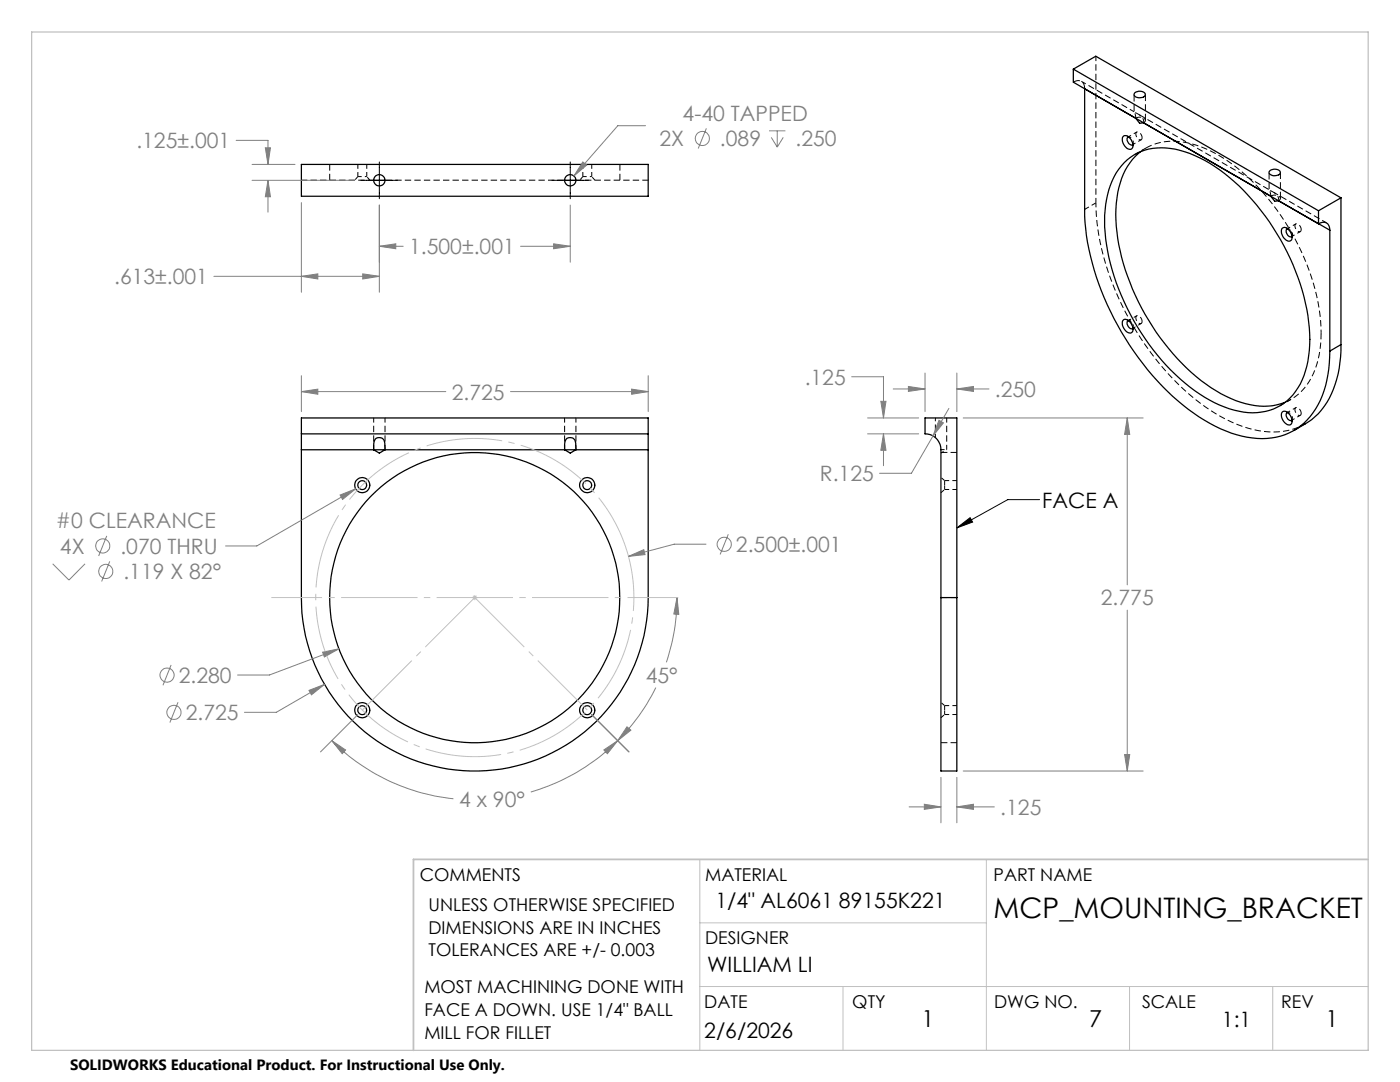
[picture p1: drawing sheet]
<svg xmlns="http://www.w3.org/2000/svg" width="279mm" height="216mm" viewBox="0 0 279 216" stroke-linecap="round" stroke-linejoin="round" font-family="sans-serif">
<g fill="none" stroke="#000" stroke-width=".2" stroke-dasharray="1.3 .6" stroke-dashoffset=".3" stroke-linecap="butt">
<path d="M218.7 11.2v29.3M226.4 22.3l-10.6-6.1M226.7 23.6l-.3-1.3a4.3 4.3 0 0 1 1.8 1.5l.1 .7M227.9 27.5a.97 .97 0 0 0-1.1-1.1 1.09 1.09 0 0 0 .9 1.5l.2-.4M228.7 29.5l-2.2 1.3M253.6 39.1l-.3-1.2a4.3 4.3 0 0 1 1.8 1.5l.1 .6M216.5 41.8l2.2-1.3M259.7 45.8a.97 .97 0 0 0-1.2-1.1 1.09 1.09 0 0 0 1 1.5l.2-.4M264.7 44.5l-10.5-6.1M227.9 64.1a.97 .97 0 0 0-1.1-1 1.09 1.09 0 0 0 .9 1.5l.2-.5M74.6 83.4v6.3M76.8 89.7v-6.3"/>
<path d="M112.7 83.4v6.3M114.9 89.7v-6.3M188.9 89.7v-6.3M255.4 81l2.3-1.3M259.7 82.5a.97 .97 0 0 0-1.2-1.1 1.09 1.09 0 0 0 1 1.5l.2-.4"/>
</g>
<g fill="none" stroke="#000" stroke-width=".25">
<path d="M214.2 13.8l48.9 28.3M214.2 13.8l4.5-2.6 48.9 28.3M214.2 13.8v2.6l48.9 28.3M226.4 18.6a1.49 1.49 0 0 1 2.2 .1 .99 .99 0 0 1-1.4 .8l-.7-.3a.41 .41 0 0 1-.1-.6zM60.1 32.8h69.3v6.4h-69.3zM74.6 36h2.2M112.7 36h2.2M224.1 27.3l.2-.2a1.53 1.53 0 0 1 1.7 1.4l.1 .3a.78 .78 0 0 1-.4 1 .78 .78 0 0 1-1.1-.4 1.84 1.84 0 0 1-.5-2.1zM224.4 32.5a10.9 10.9 0 0 1 11.1-2.5 31.4 31.4 0 0 1 15.4 11 45.5 45.5 0 0 1 10.5 25.6 17.8 17.8 0 0 1-3.3 12.2 10.9 10.9 0 0 1-11.8 3 31.6 31.6 0 0 1-15.3-11 46.2 46.2 0 0 1-10.5-25.5 18.7 18.7 0 0 1 2.8-11.5zM225.2 27.3a.89 .89 0 0 0-.2 .9 .89 .89 0 0 0 .6 .7l.5-.1M227.6 30.3a13.3 13.3 0 0 0-4.7 9.2 36 36 0 0 0 3.7 19.4 45.5 45.5 0 0 0 15.1 18.5 18.8 18.8 0 0 0 12.3 3.6l2.5-.7M228.2 24.5l-.8 .1-.7-1-10.2-5.9v24.1a50.4 50.4 0 0 0 8.1 25.8 47.3 47.3 0 0 0 17.9 17.5 17.9 17.9 0 0 0 13.9 1.6 13.7 13.7 0 0 0 8.1-9.7l.7-3.3 .2-3.6"/>
<path d="M253.4 34.1a1.48 1.48 0 0 1 2.1 .2v.1a1.34 1.34 0 0 1-2.2 .1zM253.6 39.1l.8 1h.8l10.2 5.8M267.6 39.5v29.3M267.6 39.5l-4.5 2.6M255.9 45.6a1.1 1.1 0 0 1 1.6 .6 1.36 1.36 0 0 1 0 1.9 1.67 1.67 0 0 1-1.7-1.5zM257 45.6a.85 .85 0 0 0 .2 1.5l.4 .2 .2-.2M263.1 44.7a1.37 1.37 0 0 1 1.6-.2 1.37 1.37 0 0 1 .7 1.4M263.1 42.1v2.6M265.4 45.9v24.2M224.1 63.9a1.1 1.1 0 0 1 1.6 .7 1.36 1.36 0 0 1 0 1.8 1.87 1.87 0 0 1-1.6-2.5zM225.2 64a.78 .78 0 0 0 .1 1.3l.3 .3 .5-.1M267.6 68.8a19.9 19.9 0 0 1-4.5 13.7l-.7 .6a20.5 20.5 0 0 1-4.2 2.8"/>
<path d="M267.6 68.8l-2.2 1.3M60.1 86.6v3.1M60.1 89.7v29.5a34.6 34.6 0 0 0 34.7 34.7 34.6 34.6 0 0 0 34.6-34.7v-29.5M60.1 89.7h14.5M60.1 86.6h69.3M60.1 86.6v-3.2h69.3v3.2M74.6 89.7v-1a1.16 1.16 0 0 1 1.2-1.4 1.16 1.16 0 0 1 1 1.6v.8M74.6 89.7h2.2M74.6 89.7l1.1 .7 1.1-.7M76.8 89.7h35.9M112.7 89.7v-1a1.16 1.16 0 0 1 1.2-1.4 1.16 1.16 0 0 1 1 1.6v.8M112.7 89.7h2.2"/>
<path d="M112.7 89.7l1.1 .7 1.1-.7M114.9 89.7h14.5M129.4 86.6v3.1M255.9 82.3l.1-.2a1.53 1.53 0 0 1 1.8 1.4v.2a.78 .78 0 0 1-.4 1.1 .78 .78 0 0 1-1-.5 1.84 1.84 0 0 1-.5-2zM257 82.3a.93 .93 0 0 0-.3 1 .93 .93 0 0 0 .9 .6l.2-.1M187.8 119.2v34.6h3.2v-34.6M187.8 119.2v-29.5a3.1 3.1 0 0 0-3.2-3.1v-3.2h6.4v35.8M187.8 119.2h3.2"/>
<circle cx="75.7" cy="36" r="1.13"/>
<circle cx="113.8" cy="36" r="1.13"/>
<circle cx="72.3" cy="96.8" r=".88"/>
<circle cx="72.3" cy="96.8" r="1.51"/>
<circle cx="117.2" cy="96.8" r=".89"/>
<circle cx="117.2" cy="96.8" r="1.51"/>
<circle cx="94.7" cy="119.3" r="29"/>
<circle cx="72.3" cy="141.7" r=".88"/>
<circle cx="72.3" cy="141.7" r="1.51"/>
<circle cx="117.2" cy="141.7" r=".89"/>
<circle cx="117.2" cy="141.7" r="1.51"/>
</g>
<g fill="none" stroke="#000" stroke-width=".2" stroke-dasharray="1.3 .6" stroke-linecap="butt">
<path d="M65.8 32.8v3.2M123.7 36v-3.2M225.5 27.4l-.6-.3M226.1 28.8l.1-.3M226.1 29.2l.1-.6M257.2 45.7l-.5-.3M257.9 47.1v-.3M257.9 47.5v-.6M225.5 64l-.6-.2M226.1 65.5l.1-.4M226.1 65.8l.1-.6M191 90.3h-3.2"/>
<path d="M256.5 80.3a12 12 0 0 0 6.8-9.5l.3-2.1 .1-2.3M257.2 82.3l-.5-.2M257.9 83.8v-.3M257.9 84.2v-.6M187.8 119.2h3.2M187.8 148.2h3.2"/>
</g>
<g fill="none" stroke="#000" stroke-width=".2" stroke-dasharray="1.3 .6" stroke-dashoffset=".4" stroke-linecap="butt">
<path d="M71.4 32.8v2.4M73.2 35.2v-2.4M116.3 32.8v2.4M118.1 35.2v-2.4M218.7 40.5a51.9 51.9 0 0 0 9.8 28.3 45.1 45.1 0 0 0 17.4 15.5 17.2 17.2 0 0 0 12.8 1.1l1.8-.8M188.5 96.8v-.9M188.5 97.7v-.9M188.5 97.7h2.5M191 95.9h-2.5M188.5 141.7v-.9M188.5 142.6v-.9M188.5 142.6h2.5"/>
<path d="M191 140.8h-2.5"/>
</g>
<path d="M226 28.9l1.8-1M226.9 26.3l-1.8 1M257.8 47.2l1.7-1M258.6 44.7l-1.7 1M226 65.6l1.8-1.1M226.9 63l-1.8 1M263.7 66.4a44.3 44.3 0 0 0-9.7-25.6 33.6 33.6 0 0 0-15.2-11.8 11.7 11.7 0 0 0-11.2 1.3M186.7 83.4v3.9M187.8 89.7h1.1M257.8 83.9l1.7-1M258.6 81.3l-1.7 1" fill="none" stroke="#000" stroke-width=".2" stroke-dasharray="1.3 .6" stroke-dashoffset=".6" stroke-linecap="butt"/>
<path d="M71.4 35.2l-.6 .8M73.8 36l-.6-.8M116.3 35.2l-.6 .8M118.7 36l-.6-.8M187.8 98.3l.7-.6M188.5 95.9l-.7-.6M187.8 143.2l.7-.6M188.5 140.8l-.7-.6" fill="none" stroke="#000" stroke-width=".2" stroke-dasharray="1.3 .6" stroke-dashoffset=".5" stroke-linecap="butt"/>
<path d="M187.8 90.4l1.1-.7" fill="none" stroke="#000" stroke-width=".2" stroke-dasharray="1.3 .6" stroke-dashoffset=".7" stroke-linecap="butt"/>
<path d="M74.6 36h-14.4M129.4 36h-14.5" fill="none" stroke="#000" stroke-width=".2" stroke-dasharray="1.3 .6" stroke-dashoffset=".1" stroke-linecap="butt"/>
<path d="M216.5 17.7a1.37 1.37 0 0 0-.7-1.5 1.37 1.37 0 0 0-1.6 .2M226.3 18.8v3.5M112.7 36h-35.9M228.6 24v-5.2M253.3 34.4v3.5M253.3 37.9l-26-15.1M255.5 39.6v-5.2" fill="none" stroke="#000" stroke-width=".2" stroke-dasharray="1.3 .6" stroke-dashoffset="-.1" stroke-linecap="butt"/>
<path d="M73.2 35.2h-1.8M118.1 35.2h-1.8" fill="none" stroke="#000" stroke-width=".2" stroke-dasharray="1.3 .6" stroke-dashoffset=".9" stroke-linecap="butt"/>
<path d="M228.3 24.5l.1-.1a.62 .62 0 0 0 .1-.8 .62 .62 0 0 0-.7-.2l-1.1 .2M255.2 40l.2-.1a.62 .62 0 0 0 0-.7 .62 .62 0 0 0-.7-.2l-1.1 .1" fill="none" stroke="#000" stroke-width=".2" stroke-dasharray="1.3 .6" stroke-dashoffset=".2" stroke-linecap="butt"/>
<path d="M226.2 28.5a1.18 1.18 0 0 0-.9-1.2M257.9 46.8a1.18 1.18 0 0 0-.9-1.2M226.2 65.1a1.18 1.18 0 0 0-.9-1.1M257.9 83.5a1.18 1.18 0 0 0-.9-1.2" fill="none" stroke="#000" stroke-width=".2" stroke-dasharray="1.3 .6" stroke-dashoffset=".8" stroke-linecap="butt"/>
<g fill="none" stroke="#808080" stroke-width=".2">
<path d="M47.1 28h6.4v4.8M50.3 36h20.5M50.3 32.8h8.6M53 29.5h1l-.5 3.3zM53.5 36l.5 3.3h-1zM53.5 36v6.3M116.3 32.3l.8 .6-2.6 2.2zM128.8 25.1h-5.5l-8.8 10M141 25.6l-1.7 4M153.5 26.1h3.2M153.9 27.4l1.2 2M155.1 26.1v3.3"/>
<path d="M156.3 27.4l-1.2 2M42.7 55.1h33M60.1 55.1l3.3-.5v1.1zM60.1 40.4v17.9M72.4 54.6l3.3 .5-3.3 .6zM75.7 49.1l3.3-.5v1zM75.7 40.9v17.4M75.7 49.1h4.8M103.9 49.1h9.9M110.5 48.6l3.3 .5-3.3 .5zM113.8 40.9v11.4M60.1 78.1l3.3-.5v1.1z"/>
<path d="M60.1 75v7.1M60.1 78.1h28.9M101.9 78.1h27.5M126 77.6l3.4 .5-3.4 .6zM129.4 75v7.1M170 75.2h6.3v8.2M178.3 77.6h6.3M181.3 77.1l3.3 .5-3.3 .5zM184.6 74.4v7.7M191 77.6l3.3-.5v1zM191 74.4v7.7M191 77.6h6.4"/>
<path d="M67.9 98.8l3.1-1.3-2.6 2.2zM71 97.5l-19.7 11.4h-6.3M173.1 83.4h10.2M173.1 86.6h10.2M175.8 80.1h1l-.5 3.3zM176.3 86.6l.5 3.3h-1zM176.3 86.6v6.3M187.4 83.9l.9 .5-2.1 2.6zM189.4 81.5l-7.5 12.9h-6.4M192.2 83.4h35.9M225 83.4l.5 3.3h-1.1zM225 83.4v33.3"/>
<path d="M10.5 112.5l3.3 3.2 3.2-3.2M21.3 106.9l-1.6 4M21.9 112l-1.6 4M125.4 111l3.1-1.3 .2 1zM135.1 119.2l.4 3.4-1-.1zM135.1 119.2a39.9 39.9 0 0 1-2.1 13M140.9 108.6h-6.4l-9.1 2.4M145.3 106.6l-1.6 4M34.1 132.7l-1.6 4M61.7 137.8l3.1-1.2-2.6 2zM64.4 130.1l3.2-.6-2.9 1.6zM64.8 136.6l-9.7 5.5h-6.3"/>
<path d="M67.6 129.5l-13.8 5.2h-6.4M130.9 137.2a39.3 39.3 0 0 1-7.6 10.6M225 121.7v32.1M35.5 140.1l-1.6 4.1M66.2 147.8l2.8 1.8-.7 .8zM66.2 147.8a39.9 39.9 0 0 0 24.3 11.6M71.4 142.6l-7.4 7.4M118.1 142.6l7.4 7.4M120.5 149.6l2.8-1.8-2.1 2.6zM123.3 147.8a40.4 40.4 0 0 1-17.4 10.2M125.1 145l.8 .7-2.6 2.1zM187.8 155.1v9.1"/>
<path d="M191 155.1v9.1M192.2 153.8h35.9M224.4 150.6h1.1l-.5 3.2zM181.4 161h6.4M184.5 160.5l3.3 .5-3.3 .5zM191 161l3.3-.5v1zM191 161h7.4"/>
<circle cx="140.2" cy="27.6" r="1.4"/>
<circle cx="20.5" cy="108.9" r="1.41"/>
<circle cx="21.1" cy="114" r="1.4"/>
<circle cx="144.5" cy="108.6" r="1.42"/>
<circle cx="33.3" cy="134.7" r="1.41"/>
<circle cx="34.7" cy="142.2" r="1.41"/>
</g>
<path d="M72 36h7.4M75.7 32.3v7.4M110.1 36h7.4M113.8 32.3v7.4M207.5 99.7h-6.4l-10.1 5.6M191 105.3l2.6-2 .5 .9z" fill="none" stroke="#000" stroke-width=".2"/>
<path d="M125.1 110a31.7 31.7 0 0 0-53.2-12.8 31.7 31.7 0 0 0 14.6 52.7 31.7 31.7 0 0 0 39.1-38.3l-.5-1.6" fill="none" stroke="#c0c0c0" stroke-width=".2" stroke-dasharray="15.2 1.3 1.3 1.3" stroke-dashoffset="3.1" stroke-linecap="butt"/>
<path d="M94.2 119.2h1M94.4 118.9l.7 .7M94.8 118.7v1.1M95.1 118.9l-.7 .7M139.7 171.5v38.1M196.8 171.5v38.1M139.7 196.8h133.3M139.7 184.1h57.1M168.2 196.8v12.8M225.4 196.8v12.8M254 196.8v12.8" fill="none" stroke="#c0c0c0" stroke-width=".2"/>
<path d="M135.4 119.2h-81.2" fill="none" stroke="#c0c0c0" stroke-width=".2" stroke-dasharray="15.2 1.3 1.3 1.3" stroke-dashoffset="5.1" stroke-linecap="butt"/>
<path d="M94.8 119.2l22.4 22.5M94.8 119.2l-22.5 22.5" fill="none" stroke="#c0c0c0" stroke-width=".2" stroke-dasharray="15.2 1.3 1.3 1.3" stroke-dashoffset="1.3" stroke-linecap="butt"/>
<path d="M6.3 6.4h266.7v203.2h-266.7z" fill="none" stroke="#c0c0c0" stroke-width=".25"/>
<path d="M273 171.5h-190.5v38.1" fill="none" stroke="#c0c0c0" stroke-width=".35"/>
<path d="M191 105.3l2.6-2 .5 .9z" fill="#000"/>
<g fill="#808080">
<path d="M126 77.6l3.4 .5-3.4 .6zM60.1 78.1l3.3-.5v1.1zM64.4 130.1l.3 1 2.9-1.6zM61.7 137.8l.5 .8 2.6-2zM67.9 98.8l.5 .9 2.6-2.2zM181.3 77.1l3.3 .5-3.3 .5zM191 77.6l3.3-.5v1zM224.4 150.6h1.1l-.5 3.2zM225 83.4l.5 3.3h-1.1zM184.5 160.5l3.3 .5-3.3 .5zM191 161l3.3-.5v1zM176.3 86.6l.5 3.3h-1zM175.8 80.1h1l-.5 3.3zM187.4 83.9l-1.2 3.1 2.1-2.6zM53.5 36l.5 3.3h-1zM53 29.5h1l-.5 3.3zM72.4 54.6l3.3 .5-3.3 .6zM60.1 55.1l3.3-.5v1.1zM110.5 48.6l3.3 .5-3.3 .5zM75.7 49.1l3.3-.5v1zM116.3 32.3l-1.8 2.8 2.6-2.2z"/>
<path d="M125.1 145l.8 .7-2.6 2.1zM135.1 119.2l.4 3.4-1-.1zM66.2 147.8l2.8 1.8-.7 .8zM120.5 149.6l2.8-1.8-2.1 2.6zM125.4 111l3.3-.3-.2-1z"/>
</g>
<text font-size="5.6" x="198.3" y="183.2">MCP_MOUNTING_BRACKET</text>
<g font-size="4.7">
<text x="183.9" y="204.9">1</text>
<text x="217.4" y="204.9">7</text>
<text x="264.5" y="204.9">1</text>
</g>
<g font-size="4.2" fill="#808080">
<text x="27.2" y="29.6">.125±.001</text>
<text x="131.6" y="29.2">2X</text>
<text x="136.2" y="24.1">4-40 TAPPED</text>
<text x="143.7" y="29.2">.089</text>
<text x="158.8" y="29.2">.250</text>
<text x="81.7" y="50.7">1.500±.001</text>
<text x="22.8" y="56.7">.613±.001</text>
<text x="160.6" y="76.8">.125</text>
<text x="90.2" y="79.7">2.725</text>
<text x="198.6" y="79.2">.250</text>
<text x="163.6" y="96">R.125</text>
<text x="11.2" y="105.4">#0 CLEARANCE</text>
<text x="12" y="110.5">4X</text>
<text x="24" y="110.5">.070 THRU</text>
<text x="146.9" y="110.1">2.500±.001</text>
<text x="24.6" y="115.6">.119 X 82°</text>
<text x="219.7" y="120.8">2.775</text>
<text x="35.7" y="136.2">2.280</text>
<text x="128.9" y="136.3">45°</text>
<text x="37.1" y="143.7">2.725</text>
<text x="91.7" y="161.1">4 x 90°</text>
<text x="199.6" y="162.6">.125</text>
</g>
<g font-size="4.2">
<text x="208" y="101.3">FACE A</text>
<text x="142.8" y="181.2">1/4&quot; AL6061 89155K221</text>
<text x="141.1" y="193.9">WILLIAM LI</text>
<text x="140.6" y="207.2">2/6/2026</text>
<text x="243.9" y="204.9">1:1</text>
</g>
<g font-size="3.5">
<text x="83.8" y="175.9">COMMENTS</text>
<text x="140.7" y="175.9">MATERIAL</text>
<text x="198.3" y="175.8">PART NAME</text>
<text x="85.5" y="181.8">UNLESS OTHERWISE SPECIFIED</text>
<text x="85.5" y="186.3">DIMENSIONS ARE IN INCHES</text>
<text x="85.5" y="190.8">TOLERANCES ARE +/- 0.003</text>
<text x="140.7" y="188.3">DESIGNER</text>
<text x="84.7" y="198.2">MOST MACHINING DONE WITH</text>
<text x="84.7" y="202.8">FACE A DOWN. USE 1/4&quot; BALL</text>
<text x="140.6" y="201.2">DATE</text>
<text x="170.1" y="201.2">QTY</text>
<text x="198.4" y="201.2">DWG NO.</text>
<text x="227.9" y="201.2">SCALE</text>
<text x="255.7" y="201.2">REV</text>
<text x="84.7" y="207.3">MILL FOR FILLET</text>
</g>
<text font-size="3" x="14" y="213.5">SOLIDWORKS Educational Product. For Instructional Use Only.</text>
</svg>
